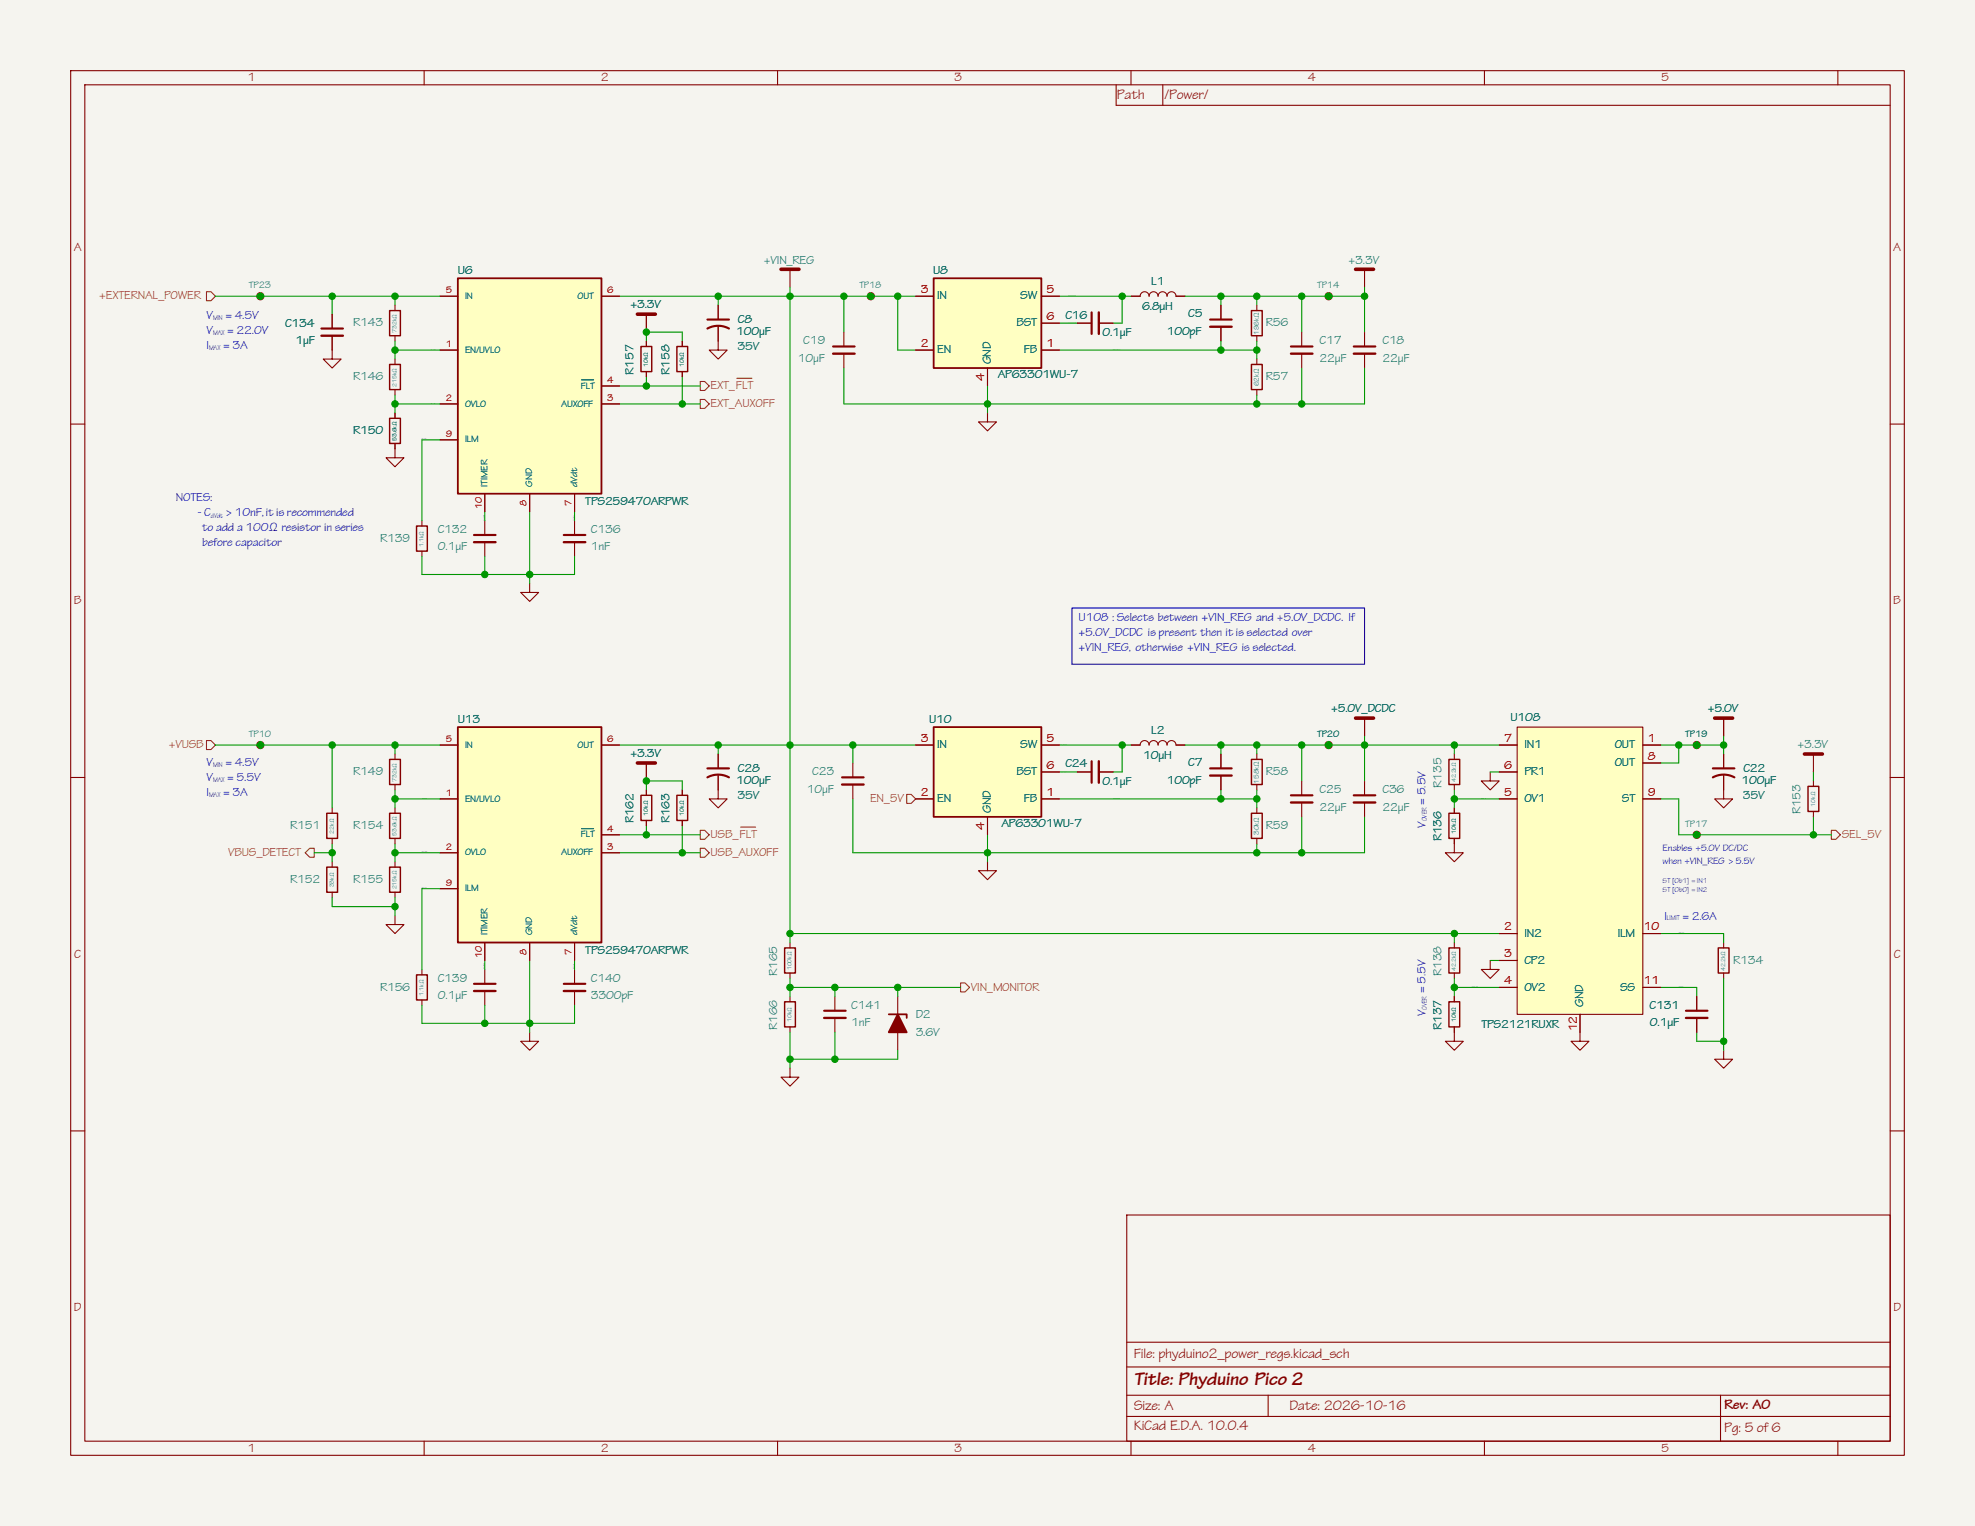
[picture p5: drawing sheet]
<svg xmlns="http://www.w3.org/2000/svg" width="279mm" height="216mm" viewBox="0 0 279 216" stroke-linecap="round" stroke-linejoin="round" font-family="sans-serif">
<path d="M0 0h279.4v215.9h-279.4z" fill="#f5f4ef" stroke="#f5f4ef" stroke-width=".14"/>
<g fill="none" stroke="#840000" stroke-width=".15">
<path d="M10 10h259.4v195.9h-259.4zM12 12h255.4v191.9h-255.4zM60 10v2M110 10v2M157.9 12v2.9h109.5M160 10v2M164.5 12v2.9M210 10v2M260 10v2M36.8 41.9h.1M47 47.5v3.3h-1.3l1.3 1.3 1.3-1.3h-1.3M47 44.5v2"/>
<path d="M55.9 43.2v.7M55.9 47.5v.8M55.9 50.8v.8M55.9 55.1v.8M91.4 44.5v2.5M91.4 48.3v.7M91.4 52.6v.7M96.5 48.3v.7M96.5 52.6v.7M101.6 46.2v3.3h-1.3l1.3 1.3 1.3-1.3h-1.3M101.6 43.2v2M119.4 47v2"/>
<path d="M119.4 50v2.1M177.8 43.2v.7M177.8 47.5v.8M188 41.9h.1M10 60h2M59.7 73.7v.7M59.7 78v.7M68.6 73.7v2M68.6 76.7v2M267.4 60h2M74.9 82.6v1.2h-1.2l1.2 1.3 1.3-1.3h-1.3M10 110h2"/>
<path d="M36.8 105.4h.1M188 105.4h.1M193 101.6v2.5M240 118.1h.1M240 105.4h.1M243.8 109.7v3.3h-1.2l1.2 1.3 1.3-1.3h-1.3M243.8 106.7v2M256.5 106.7v2.5M256.5 110.5v.8M256.5 114.8v.8M267.4 110h2M55.9 129.5v1.3h-1.3l1.3 1.3 1.2-1.3h-1.2"/>
<path d="M55.9 121.9v.8M55.9 126.2v.8M81.3 137.2v2M243.8 133.4v.7M243.8 137.7v.7M81.3 140.2v2M240 141v2M240 144v2.1M243.8 148.6v1.3h-1.2l1.2 1.2 1.3-1.2h-1.3M10 160h2M159.4 171.9h108v32h-108zM267.4 160h2"/>
<path d="M159.4 197.4h108M159.4 193.4h108M159.4 189.9h108M179.4 197.4v3M243.4 197.4v6.5M60 203.9v2M110 203.9v2M159.4 200.4h108M160 203.9v2M210 203.9v2M260 203.9v2"/>
<circle cx="36.8" cy="41.9" r=".51"/>
<circle cx="188" cy="41.9" r=".51"/>
<circle cx="36.8" cy="105.4" r=".51"/>
<circle cx="188" cy="105.4" r=".51"/>
<circle cx="240" cy="118.1" r=".51"/>
<circle cx="240" cy="105.4" r=".51"/>
</g>
<path d="M55.1 43.9h1.5v3.6h-1.5zM55.1 51.6h1.5v3.5h-1.5zM90.7 49h1.5v3.6h-1.5zM95.8 49h1.5v3.6h-1.5zM177 43.9h1.6v3.6h-1.6zM58.9 74.4h1.6v3.6h-1.6zM255.8 111.3h1.5v3.5h-1.5zM55.1 122.7h1.5v3.5h-1.5zM243.1 134.1h1.5v3.6h-1.5z" fill="none" stroke="#840000" stroke-width=".2"/>
<path d="M45.5 46.5h3M100.1 46.5a3.2 3.2 0 0 1 3 0M100.1 45.2h3M117.9 49h3M67.1 75.7h3M242.3 110a3.2 3.2 0 0 1 3.1 0M242.3 108.7h3.1M79.8 139.2h3M238.5 143h3.1" fill="none" stroke="#840000" stroke-width=".3"/>
<path d="M45.5 47.5h3M117.9 50h3M67.1 76.7h3M79.8 140.2h3M238.5 144h3.1" fill="none" stroke="#840000" stroke-width=".33"/>
<path d="M90.2 44.5h2.5M191.8 101.6h2.5M255.3 106.7h2.5" fill="none" stroke="#840000" stroke-width=".51"/>
<path d="M64.8 39.4h20.3v30.5h-20.3z" fill="#ffffc2"/>
<path d="M64.8 39.4h20.3v30.5h-20.3z" fill="none" stroke="#840000" stroke-width=".25"/>
<g fill="none" stroke="#840000" stroke-width=".15">
<path d="M62.2 49.5h2.6M62.2 57.2h2.6M62.2 41.9h2.6M85.1 57.2h2.5M85.1 54.6h2.5M85.1 41.9h2.5M139.7 58.4v1.3h-1.3l1.3 1.3 1.3-1.3h-1.3M62.2 62.2h2.6M68.6 69.9v2.5M74.9 69.9v2.5M81.3 69.9v2.5M101.6 109.7v3.3h-1.3l1.3 1.3 1.3-1.3h-1.3"/>
<path d="M101.6 106.7v2M120.6 108v2M120.6 111v2"/>
</g>
<path d="M82.3 53.7h1.7" fill="none" stroke="#006464" stroke-width=".15"/>
<path d="M100.1 110a3.2 3.2 0 0 1 3 0M100.1 108.7h3M119.1 110h3.1" fill="none" stroke="#840000" stroke-width=".3"/>
<path d="M119.1 111h3.1" fill="none" stroke="#840000" stroke-width=".33"/>
<path d="M132.1 39.4h15.2v12.7h-15.2z" fill="#ffffc2"/>
<path d="M132.1 39.4h15.2v12.7h-15.2z" fill="none" stroke="#840000" stroke-width=".25"/>
<g fill="none" stroke="#840000" stroke-width=".15">
<path d="M111.8 38.1v2.5M193 38.1v2.5M55.9 58.4v.8M129.5 49.5h2.6M129.5 41.9h2.6M139.7 52.1v2.5M147.3 49.5h2.6M147.3 41.9h2.6M147.3 45.7h2.6M152.4 45.7h2M155.4 45.7h2.1M160 41.9h1.3a.64 .64 0 0 1 .6-.6 .64 .64 0 0 1 .7 .6 .64 .64 0 0 1 .6-.6 .64 .64 0 0 1 .6 .6 .64 .64 0 0 1 .7-.6 .64 .64 0 0 1 .6 .6 .64 .64 0 0 1 .6-.6 .64 .64 0 0 1 .7 .6h1.2"/>
<path d="M172.7 43.2v2M172.7 46.2v2.1M193 47v2M193 50v2.1M55.9 62.7v.8M81.3 73.7v2M81.3 76.7v2M47 114.3v.8M47 118.6v.8M55.9 114.3v.8M55.9 118.6v.8M91.4 111.8v.7"/>
<path d="M91.4 116.1v.7M47 121.9v.8M47 126.2v.8M59.7 137.2v.7M68.6 137.2v2M111.8 133.4v.7M111.8 137.7v.7M59.7 141.5v.7M68.6 140.2v2M74.9 146.1v1.2h-1.2l1.2 1.3 1.3-1.3h-1.3M111.8 141v.7M111.8 145.3v.8"/>
<path d="M118.1 141v2M118.1 144v2.1"/>
</g>
<path d="M154.4 44.2v3M171.2 45.2h3M191.5 49h3.1M79.8 75.7h3M67.1 139.2h3M116.6 143h3" fill="none" stroke="#840000" stroke-width=".3"/>
<path d="M155.4 44.2v3M171.2 46.2h3M191.5 50h3.1M79.8 76.7h3M67.1 140.2h3M116.6 144h3" fill="none" stroke="#840000" stroke-width=".33"/>
<path d="M55.1 59.2h1.5v3.5h-1.5zM46.2 115.1h1.6v3.5h-1.6zM55.1 115.1h1.5v3.5h-1.5zM90.7 112.5h1.5v3.6h-1.5zM46.2 122.7h1.6v3.5h-1.6zM58.9 137.9h1.6v3.6h-1.6zM111 134.1h1.5v3.6h-1.5zM111 141.7h1.5v3.6h-1.5z" fill="none" stroke="#840000" stroke-width=".2"/>
<path d="M110.5 38.1h2.5M191.8 38.1h2.5" fill="none" stroke="#840000" stroke-width=".51"/>
<path d="M64.8 102.9h20.3v30.5h-20.3z" fill="#ffffc2"/>
<path d="M64.8 102.9h20.3v30.5h-20.3zM125.7 143.5h2.6v.5" fill="none" stroke="#840000" stroke-width=".25"/>
<g fill="none" stroke="#840000" stroke-width=".15">
<path d="M123.2 41.9h.1M177.8 50.8v.8M177.8 55.1v.8M184.1 47v2M184.1 50v2.1M55.9 63.5v1.3h-1.3l1.3 1.2 1.2-1.2h-1.2M55.9 106.7v.7M55.9 111v.8M62.2 113h2.6M62.2 105.4h2.6M85.1 118.1h2.5M85.1 105.4h2.5"/>
<path d="M91.4 108v2.5M96.5 111.8v.7M96.5 116.1v.7M160 105.4h1.3a.64 .64 0 0 1 .6-.6 .64 .64 0 0 1 .7 .6 .64 .64 0 0 1 .6-.6 .64 .64 0 0 1 .6 .6 .64 .64 0 0 1 .7-.6 .64 .64 0 0 1 .6 .6 .64 .64 0 0 1 .6-.6 .64 .64 0 0 1 .7 .6h1.2M205.7 106.7v.7M205.7 111v.8M210.8 109.2v1.3h-1.3l1.3 1.3 1.3-1.3h-1.3M62.2 120.7h2.6M62.2 125.7h2.6M68.6 133.4v2.5M74.9 133.4v2.5M81.3 133.4v2.5"/>
<path d="M85.1 120.7h2.5M111.8 151.1v1.3h-1.3l1.3 1.3 1.2-1.3h-1.2M127 141v7.6M205.7 145.3v2h-1.2l1.2 1.3 1.3-1.3h-1.3M205.7 141v.7"/>
<circle cx="123.2" cy="41.9" r=".51"/>
</g>
<path d="M82.3 117.2h1.7" fill="none" stroke="#006464" stroke-width=".15"/>
<path d="M177 51.6h1.6v3.5h-1.6zM55.1 107.4h1.5v3.6h-1.5zM95.8 112.5h1.5v3.6h-1.5zM205 107.4h1.5v3.6h-1.5zM205 141.7h1.5v3.6h-1.5z" fill="none" stroke="#840000" stroke-width=".2"/>
<path d="M90.2 108h2.5" fill="none" stroke="#840000" stroke-width=".51"/>
<path d="M182.6 49h3.1" fill="none" stroke="#840000" stroke-width=".3"/>
<path d="M182.6 50h3.1" fill="none" stroke="#840000" stroke-width=".33"/>
<path d="M127 143.5l1.3 2.6h-2.6z" fill="#840000" stroke="#840000" stroke-width=".25"/>
<path d="M214.6 102.9h17.8v40.6h-17.8z" fill="#ffffc2"/>
<g fill="none" stroke="#840000" stroke-width=".15">
<path d="M205.7 118.6v2.1h-1.2l1.2 1.2 1.3-1.2h-1.3M205.7 114.3v.8M212.1 105.4h2.5M212.1 113h2.5M212.1 109.2h2.5M214.6 102.9h17.8v40.6h-17.8zM232.4 105.4h2.5M232.4 113h2.5M232.4 108h2.5M205.7 133.4v.7M205.7 137.7v.7M210.8 135.9v1.3h-1.3l1.3 1.2 1.3-1.2h-1.3"/>
<path d="M212.1 132.1h2.5M212.1 135.9h2.5M212.1 139.7h2.5M232.4 132.1h2.5M232.4 139.7h2.5M223.5 143.5v3.8h-1.3l1.3 1.3 1.3-1.3h-1.3"/>
</g>
<path d="M205 115.1h1.5v3.5h-1.5zM205 134.1h1.5v3.6h-1.5z" fill="none" stroke="#840000" stroke-width=".2"/>
<path d="M132.1 102.9h15.2v12.7h-15.2z" fill="#ffffc2"/>
<path d="M132.1 102.9h15.2v12.7h-15.2z" fill="none" stroke="#840000" stroke-width=".25"/>
<g fill="none" stroke="#840000" stroke-width=".15">
<path d="M47 44.5v2M47 47.5v2M55.9 58.4v.8M62.2 49.5h2.6M62.2 57.2h2.6M62.2 41.9h2.6M85.1 57.2h2.5M85.1 54.6h2.5M85.1 41.9h2.5M91.4 44.5v2.5M91.4 48.3v.7M91.4 52.6v.7"/>
<path d="M96.5 48.3v.7M96.5 52.6v.7M101.6 43.2v2M101.6 46.2v2.1M129.5 49.5h2.6M129.5 41.9h2.6M139.7 52.1v2.5M147.3 49.5h2.6M147.3 41.9h2.6M147.3 45.7h2.6M152.4 45.7h2M155.4 45.7h2.1"/>
<path d="M160 41.9h1.3M166.4 41.9h1.2M172.7 43.2v2M172.7 46.2v2.1M55.9 62.7v.8M62.2 62.2h2.6M68.6 69.9v2.5M74.9 69.9v2.5M81.3 69.9v2.5M62.2 113h2.6M62.2 105.4h2.6M85.1 105.4h2.5"/>
<path d="M85.1 118.1h2.5M91.4 108v2.5M91.4 111.8v.7M91.4 116.1v.7M96.5 111.8v.7M96.5 116.1v.7M101.6 106.7v2M101.6 109.7v2.1M129.5 113h2.6M129.5 105.4h2.6M139.7 115.6v2.5M147.3 113h2.6"/>
<path d="M147.3 105.4h2.6M147.3 109.2h2.6M152.4 109.2h2M155.4 109.2h2.1M160 105.4h1.3M166.4 105.4h1.2M172.7 106.7v2M172.7 109.7v2.1M177.8 106.7v.7M177.8 111v.8M177.8 114.3v.8M177.8 118.6v.8"/>
<path d="M184.1 110.5v2M184.1 113.5v2.1M188 105.4h.1M193 101.6v2.5M193 110.5v2M193 113.5v2.1M205.7 114.3v.8M205.7 118.6v.8M212.1 113h2.5M212.1 105.4h2.5M212.1 109.2h2.5M232.4 113h2.5"/>
<path d="M232.4 105.4h2.5M232.4 108h2.5M240 105.4h.1M243.8 101.6v2.5M243.8 106.7v2M243.8 109.7v2.1M62.2 120.7h2.6M62.2 125.7h2.6M68.6 133.4v2.5M74.9 133.4v2.5M81.3 133.4v2.5M85.1 120.7h2.5"/>
<path d="M139.7 121.9v1.3h-1.3l1.3 1.3 1.3-1.3h-1.3M212.1 132.1h2.5M212.1 135.9h2.5M212.1 139.7h2.5M232.4 132.1h2.5M232.4 139.7h2.5M205.7 141v.7M205.7 145.3v.8M223.5 143.5v2.6M240 141v2M240 144v2.1"/>
</g>
<path d="M177 115.1h1.6v3.5h-1.6zM177 107.4h1.6v3.6h-1.6z" fill="none" stroke="#840000" stroke-width=".2"/>
<path d="M242.6 101.6h2.5" fill="none" stroke="#840000" stroke-width=".51"/>
<path d="M154.4 107.7v3M171.2 108.7h3M182.6 112.5h3.1M191.5 112.5h3.1" fill="none" stroke="#840000" stroke-width=".3"/>
<path d="M155.4 107.7v3M171.2 109.7h3M182.6 113.5h3.1M191.5 113.5h3.1" fill="none" stroke="#840000" stroke-width=".33"/>
<path d="M29.2 41.3h.6l.7 .6-.7 .6h-.6zM99.1 54h.6l.6 .6-.6 .6h-.6zM99.1 56.5h.6l.6 .7-.6 .6h-.6zM104.2 53.5h2.2M29.2 104.8h.6l.7 .6-.7 .6h-.6zM99.1 117.5h.6l.6 .6-.6 .6h-.6zM104.8 117h2.1M128.3 112.4h.6l.6 .6-.6 .7h-.6zM259.1 117.5h.6l.6 .6-.6 .6h-.6zM43.8 120h.6v1.3h-.6l-.6-.6zM99.1 120h.6l.6 .7-.6 .6h-.6zM135.9 139.1h.6l.7 .6-.7 .6h-.6z" fill="none" stroke="#725600" stroke-width=".15"/>
<g fill="none" stroke="#009600" stroke-width=".15">
<path d="M30.5 41.9h31.7M47 41.9v2.6M55.9 41.9v1.3M55.9 48.3v2.5M55.9 55.9v2.5M55.9 57.2h6.3M55.9 49.5h6.3M87.6 41.9h41.9M87.6 57.2h11.5M87.6 54.6h11.5M91.4 48.3v-1.3h5.1v1.3M91.4 53.3v1.3"/>
<path d="M96.5 53.3v3.9M101.6 41.9v1.3M111.8 40.6v92.8M119.4 52.1v5.1h73.6v-5.1M119.4 41.9v5.1M127 41.9v7.6h2.5M139.7 54.6v3.8M149.9 41.9h10.1M149.9 49.5h27.9M149.9 45.7h2.5M158.7 41.9v3.8h-1.2M167.6 41.9h25.4"/>
<path d="M172.7 41.9v1.3M172.7 48.3v1.2M177.8 41.9v1.3M177.8 48.3v2.5M177.8 55.9v1.3M184.1 41.9v5.1M184.1 52.1v5.1M193 40.6v6.4M59.7 78.7v2.6h21.6v-2.6M62.2 62.2h-2.5v11.5M68.6 72.4v1.3M68.6 78.7v2.6"/>
<path d="M74.9 72.4v10.2M81.3 72.4v1.3M30.5 105.4h31.7M47 105.4v8.9M47 119.4v2.5M55.9 113h6.3M55.9 105.4v1.3M55.9 111.8v2.5M55.9 119.4v2.5M87.6 105.4h41.9M87.6 118.1h11.5M91.4 111.8v-1.3h5.1v1.3"/>
<path d="M91.4 116.8v1.3M96.5 116.8v3.9M101.6 105.4v1.3M120.6 113v7.7h72.4v-5.1M120.6 105.4v2.6M139.7 118.1v3.8M149.9 113h27.9M149.9 105.4h10.1M149.9 109.2h2.5M158.7 105.4v3.8h-1.2M167.6 105.4h44.5M172.7 105.4v1.3"/>
<path d="M172.7 111.8v1.2M177.8 105.4v1.3M177.8 111.8v2.5M177.8 119.4v1.3M184.1 105.4v5.1M184.1 115.6v5.1M193 104.1v6.4M205.7 113h6.4M205.7 105.4v1.3M205.7 111.8v2.5M210.8 109.2h1.3M234.9 113h2.6v5.1h21.6"/>
<path d="M234.9 105.4h8.9M237.5 105.4v2.6h-2.6M243.8 104.1v2.6M256.5 109.2v1.3M256.5 115.6v2.5M44.4 120.7h2.6M47 127v1.3h8.9M55.9 127v2.5M55.9 120.7h6.3M62.2 125.7h-2.5v11.5M68.6 135.9v1.3M74.9 135.9v10.2"/>
<path d="M81.3 135.9v1.3M87.6 120.7h11.5M111.8 139.7h24.1M111.8 138.4v2.6M111.8 132.1h100.3M118.1 139.7v1.3M127 139.7v1.3M205.7 139.7h6.4M205.7 132.1v1.3M205.7 138.4v2.6M210.8 135.9h1.3M234.9 139.7h5.1v1.3"/>
<path d="M234.9 132.1h8.9v1.3M243.8 138.4v10.2M59.7 142.2v2.6h21.6v-2.6M68.6 142.2v2.6M111.8 146.1v5M118.1 146.1v3.8M127 148.6v1.3h-15.2M240 146.1v1.2h3.8"/>
</g>
<path d="M151.6 86h41.4v8h-41.4z" fill="none" stroke="#0000c2" stroke-width=".15"/>
<path d="M82.3 53.7h1.7M82.3 117.2h1.7" fill="none" stroke="#006464" stroke-width=".15"/>
<g fill="#009600" stroke="#009600" stroke-width=".14">
<circle cx="36.8" cy="105.4" r=".46"/>
<circle cx="68.6" cy="81.3" r=".46"/>
<circle cx="74.9" cy="81.3" r=".46"/>
<circle cx="74.9" cy="144.8" r=".46"/>
<circle cx="55.9" cy="128.3" r=".46"/>
<circle cx="68.6" cy="144.8" r=".46"/>
<circle cx="91.4" cy="118.1" r=".46"/>
<circle cx="123.2" cy="41.9" r=".46"/>
<circle cx="127" cy="41.9" r=".46"/>
<circle cx="96.5" cy="57.2" r=".46"/>
<circle cx="91.4" cy="47" r=".46"/>
<circle cx="101.6" cy="41.9" r=".46"/>
<circle cx="111.8" cy="41.9" r=".46"/>
<circle cx="55.9" cy="113" r=".46"/>
<circle cx="47" cy="120.7" r=".46"/>
<circle cx="55.9" cy="120.7" r=".46"/>
<circle cx="55.9" cy="105.4" r=".46"/>
<circle cx="47" cy="105.4" r=".46"/>
<circle cx="55.9" cy="57.2" r=".46"/>
<circle cx="55.9" cy="49.5" r=".46"/>
<circle cx="55.9" cy="41.9" r=".46"/>
<circle cx="47" cy="41.9" r=".46"/>
<circle cx="36.8" cy="41.9" r=".46"/>
<circle cx="91.4" cy="54.6" r=".46"/>
<circle cx="184.1" cy="57.2" r=".46"/>
<circle cx="177.8" cy="105.4" r=".46"/>
<circle cx="184.1" cy="105.4" r=".46"/>
<circle cx="177.8" cy="41.9" r=".46"/>
<circle cx="184.1" cy="41.9" r=".46"/>
<circle cx="188" cy="41.9" r=".46"/>
<circle cx="193" cy="41.9" r=".46"/>
<circle cx="172.7" cy="105.4" r=".46"/>
<circle cx="101.6" cy="105.4" r=".46"/>
<circle cx="96.5" cy="120.7" r=".46"/>
<circle cx="91.4" cy="110.5" r=".46"/>
<circle cx="118.1" cy="139.7" r=".46"/>
<circle cx="127" cy="139.7" r=".46"/>
<circle cx="111.8" cy="139.7" r=".46"/>
<circle cx="111.8" cy="149.9" r=".46"/>
<circle cx="118.1" cy="149.9" r=".46"/>
<circle cx="205.7" cy="139.7" r=".46"/>
<circle cx="205.7" cy="105.4" r=".46"/>
<circle cx="205.7" cy="132.1" r=".46"/>
<circle cx="205.7" cy="113" r=".46"/>
<circle cx="120.6" cy="105.4" r=".46"/>
<circle cx="158.7" cy="105.4" r=".46"/>
<circle cx="111.8" cy="132.1" r=".46"/>
<circle cx="111.8" cy="105.4" r=".46"/>
<circle cx="139.7" cy="120.7" r=".46"/>
<circle cx="188" cy="105.4" r=".46"/>
<circle cx="193" cy="105.4" r=".46"/>
<circle cx="177.8" cy="120.7" r=".46"/>
<circle cx="184.1" cy="120.7" r=".46"/>
<circle cx="177.8" cy="113" r=".46"/>
<circle cx="172.7" cy="113" r=".46"/>
<circle cx="240" cy="118.1" r=".46"/>
<circle cx="237.5" cy="105.4" r=".46"/>
<circle cx="240" cy="105.4" r=".46"/>
<circle cx="243.8" cy="105.4" r=".46"/>
<circle cx="256.5" cy="118.1" r=".46"/>
<circle cx="243.8" cy="147.3" r=".46"/>
<circle cx="177.8" cy="49.5" r=".46"/>
<circle cx="177.8" cy="57.2" r=".46"/>
<circle cx="139.7" cy="57.2" r=".46"/>
<circle cx="172.7" cy="41.9" r=".46"/>
<circle cx="158.7" cy="41.9" r=".46"/>
<circle cx="119.4" cy="41.9" r=".46"/>
<circle cx="172.7" cy="49.5" r=".46"/>
</g>
<text font-size="2.8" fill="#840000" x="160.4" y="195.9">Title: Phyduino Pico 2</text>
<g font-size="2.1" fill="#840000">
<text x="158" y="14">Path</text>
<text x="164.7" y="13.9">/Power/</text>
<text x="160.4" y="192.1">File: phyduino2_power_regs.kicad_sch</text>
<text x="160.4" y="202.3">KiCad E.D.A. 10.0.4</text>
<text x="160.4" y="199.5">Size: A</text>
<text x="182.4" y="199.5">Date: 2026-10-16</text>
<text x="243.9" y="199.3">Rev: A0</text>
<text x="243.9" y="202.6">Pg: 5 of 6</text>
</g>
<g font-size="1.8" fill="#840000">
<text x="35" y="11.5">1</text>
<text x="85" y="11.5">2</text>
<text x="135" y="11.5">3</text>
<text x="185" y="11.5">4</text>
<text x="235" y="11.5">5</text>
<text x="10.4" y="35.5">A</text>
<text x="267.8" y="35.5">A</text>
<text x="10.4" y="85.5">B</text>
<text x="267.8" y="85.5">B</text>
<text x="10.5" y="135.5">C</text>
<text x="267.9" y="135.5">C</text>
<text x="10.5" y="185.5">D</text>
<text x="267.9" y="185.5">D</text>
<text x="35" y="205.4">1</text>
<text x="85" y="205.4">2</text>
<text x="135" y="205.4">3</text>
<text x="185" y="205.4">4</text>
<text x="235" y="205.4">5</text>
</g>
<g font-size="1.8" fill="#006464">
<text x="64.8" y="38.7">U6</text>
<text x="108.1" y="37.3">+VIN_REG</text>
<text x="132" y="38.8">U8</text>
<text x="162.9" y="40.3">L1</text>
<text x="190.8" y="37.3">+3.3V</text>
<text x="40.3" y="46.3">C134</text>
<text x="50" y="46.2">R143</text>
<text x="89.2" y="43.6">+3.3V</text>
<text x="104.1" y="47.4">100µF</text>
<text x="104.4" y="45.7">C8</text>
<text x="132.6" y="42.4">IN</text>
<text x="143.8" y="46.2">BST</text>
<text x="144.3" y="42.4">SW</text>
<text x="150.7" y="45.1">C16</text>
<text x="156" y="47.5">0.1µF</text>
<text x="161.6" y="43.9">6.8µH</text>
<text x="165.1" y="47.5">100pF</text>
<text x="168.1" y="44.9">C5</text>
<text x="179.1" y="46.2">R56</text>
<text x="41.8" y="48.6">1µF</text>
<text x="50" y="53.8">R146</text>
<text x="89.6" y="53" transform="rotate(-90 89.6 53)">R157</text>
<text x="94.7" y="53" transform="rotate(-90 94.7 53)">R158</text>
<text x="112.9" y="51.3">10µF</text>
<text x="113.6" y="48.7">C19</text>
<text x="132.6" y="50">EN</text>
<text x="140.2" y="51.6" transform="rotate(-90 140.2 51.6)">GND</text>
<text x="141.2" y="53.5">AP63301WU-7</text>
<text x="144.8" y="50">FB</text>
<text x="179.1" y="53.8">R57</text>
<text x="186.7" y="48.7">C17</text>
<text x="186.7" y="51.3">22µF</text>
<text x="195.6" y="48.7">C18</text>
<text x="195.6" y="51.3">22µF</text>
<text x="50" y="61.4">R150</text>
<text x="82.8" y="71.4">TPS259470ARPWR</text>
<text x="53.8" y="76.7">R139</text>
<text x="61.9" y="75.5">C132</text>
<text x="62" y="77.9">0.1µF</text>
<text x="83.6" y="75.5">C136</text>
<text x="83.6" y="77.9">1nF</text>
<text x="188.3" y="100.8">+5.0V_DCDC</text>
<text x="241.6" y="100.8">+5.0V</text>
<text x="64.8" y="102.2">U13</text>
<text x="89.2" y="107.1">+3.3V</text>
<text x="131.4" y="102.3">U10</text>
<text x="132.6" y="105.9">IN</text>
<text x="144.3" y="105.9">SW</text>
<text x="161.7" y="107.4">10µH</text>
<text x="162.9" y="103.8">L2</text>
<text x="213.7" y="102.1">U108</text>
<text x="215.6" y="105.9">IN1</text>
<text x="228.4" y="105.9">OUT</text>
<text x="254.3" y="105.9">+3.3V</text>
<text x="50" y="109.7">R149</text>
<text x="104.1" y="110.9">100µF</text>
<text x="104.4" y="109.2">C28</text>
<text x="114.1" y="112.2">10µF</text>
<text x="114.9" y="109.7">C23</text>
<text x="132.6" y="113.5">EN</text>
<text x="143.8" y="109.7">BST</text>
<text x="144.8" y="113.5">FB</text>
<text x="150.7" y="108.6">C24</text>
<text x="156" y="111">0.1µF</text>
<text x="165.1" y="111">100pF</text>
<text x="168.1" y="108.4">C7</text>
<text x="179.1" y="109.7">R58</text>
<text x="186.7" y="112.2">C25</text>
<text x="195.6" y="112.2">C36</text>
<text x="203.9" y="111.4" transform="rotate(-90 203.9 111.4)">R135</text>
<text x="215.6" y="113.5">OV1</text>
<text x="215.6" y="109.7">PR1</text>
<text x="228.4" y="108.4">OUT</text>
<text x="229.5" y="113.5">ST</text>
<text x="246.4" y="110.9">100µF</text>
<text x="246.6" y="109.2">C22</text>
<text x="41.1" y="117.3">R151</text>
<text x="50" y="117.3">R154</text>
<text x="89.6" y="116.5" transform="rotate(-90 89.6 116.5)">R162</text>
<text x="94.7" y="116.5" transform="rotate(-90 94.7 116.5)">R163</text>
<text x="140.2" y="115.1" transform="rotate(-90 140.2 115.1)">GND</text>
<text x="141.7" y="117">AP63301WU-7</text>
<text x="179.1" y="117.3">R59</text>
<text x="186.7" y="114.8">22µF</text>
<text x="195.6" y="114.8">22µF</text>
<text x="203.9" y="119" transform="rotate(-90 203.9 119)">R136</text>
<text x="254.7" y="115.2" transform="rotate(-90 254.7 115.2)">R153</text>
<text x="41.1" y="124.9">R152</text>
<text x="50" y="124.9">R155</text>
<text x="82.8" y="134.9">TPS259470ARPWR</text>
<text x="215.6" y="132.5">IN2</text>
<text x="215.6" y="136.3">CP2</text>
<text x="228.9" y="132.5">ILM</text>
<text x="245.2" y="136.3">R134</text>
<text x="53.8" y="140.2">R156</text>
<text x="61.9" y="139">C139</text>
<text x="62" y="141.4">0.1µF</text>
<text x="83.6" y="139">C140</text>
<text x="83.6" y="141.4">3300pF</text>
<text x="109.9" y="138.1" transform="rotate(-90 109.9 138.1)">R165</text>
<text x="120.4" y="142.8">C141</text>
<text x="129.5" y="144">D2</text>
<text x="203.9" y="138.1" transform="rotate(-90 203.9 138.1)">R138</text>
<text x="215.6" y="140.2">OV2</text>
<text x="224" y="142.5" transform="rotate(-90 224 142.5)">GND</text>
<text x="229.2" y="140.2">SS</text>
<text x="233.4" y="142.8">C131</text>
<text x="109.9" y="145.7" transform="rotate(-90 109.9 145.7)">R166</text>
<text x="120.4" y="145.2">1nF</text>
<text x="129.5" y="146.5">3.6V</text>
<text x="203.9" y="145.7" transform="rotate(-90 203.9 145.7)">R137</text>
<text x="209.6" y="145.5">TPS2121RUXR</text>
<text x="233.4" y="145.2">0.1µF</text>
</g>
<g font-size="1.8" fill="#a90000">
<text x="130.2" y="41.4">3</text>
<text x="148" y="41.4">5</text>
<text x="148" y="45.3">6</text>
<text x="130.2" y="49.1">2</text>
<text x="139.2" y="53.9" transform="rotate(-90 139.2 53.9)">4</text>
<text x="148" y="49.1">1</text>
<text x="130.2" y="104.9">3</text>
<text x="148" y="104.9">5</text>
<text x="212.8" y="104.9">7</text>
<text x="233.1" y="104.9">1</text>
<text x="233.1" y="107.5">8</text>
<text x="130.2" y="112.6">2</text>
<text x="148" y="112.6">1</text>
<text x="148" y="108.8">6</text>
<text x="212.8" y="112.6">5</text>
<text x="212.8" y="108.8">6</text>
<text x="233.1" y="112.6">9</text>
<text x="139.2" y="117.4" transform="rotate(-90 139.2 117.4)">4</text>
<text x="212.8" y="131.6">2</text>
<text x="232.6" y="131.6">10</text>
<text x="212.8" y="135.4">3</text>
<text x="212.8" y="139.2">4</text>
<text x="232.6" y="139.2">11</text>
<text x="223.1" y="145.9" transform="rotate(-90 223.1 145.9)">12</text>
</g>
<g font-size="1.8" fill="#725600">
<text x="14" y="42.4">+EXTERNAL_POWER</text>
<text x="100.5" y="55.1">EXT_FLT</text>
<text x="100.5" y="57.6">EXT_AUXOFF</text>
<text x="23.9" y="105.9">+VUSB</text>
<text x="123.1" y="113.5">EN_5V</text>
<text x="100.5" y="118.6">USB_FLT</text>
<text x="260.5" y="118.6">SEL_5V</text>
<text x="32.3" y="121.1">VBUS_DETECT</text>
<text x="100.5" y="121.1">USB_AUXOFF</text>
<text x="137.4" y="140.2">VIN_MONITOR</text>
</g>
<g font-size="1.8" fill="#0000c2">
<text x="29.2" y="45.1">V</text>
<text x="29.2" y="47.2">V</text>
<text x="31.9" y="45.1">= 4.5V</text>
<text x="32.2" y="47.2">= 22.0V</text>
<text x="29.2" y="49.4">I</text>
<text x="31.6" y="49.4">= 3A</text>
<text x="24.9" y="70.8">NOTES:</text>
<text x="27.9" y="73">- C</text>
<text x="28.6" y="75.1">to add a 100Ω resistor in series</text>
<text x="28.6" y="77.2">before capacitor</text>
<text x="31.9" y="73">&gt; 10nF,it is recommended</text>
<text x="152.6" y="87.9">U108 : Selects between +VIN_REG and +5.0V_DCDC. If</text>
<text x="152.6" y="90">+5.0V_DCDC is present then it is selected over</text>
<text x="152.6" y="92.2">+VIN_REG, otherwise +VIN_REG is selected.</text>
<text x="29.2" y="108.4">V</text>
<text x="29.2" y="110.5">V</text>
<text x="29.2" y="112.6">I</text>
<text x="31.6" y="112.6">= 3A</text>
<text x="31.9" y="108.4">= 4.5V</text>
<text x="32.2" y="110.5">= 5.5V</text>
<text x="201.7" y="113.8" transform="rotate(-90 201.7 113.8)">= 5.5V</text>
<text x="201.7" y="117.1" transform="rotate(-90 201.7 117.1)">V</text>
<text x="235.5" y="130.1">I</text>
<text x="238" y="130.1">= 2.6A</text>
<text x="201.7" y="143.8" transform="rotate(-90 201.7 143.8)">V</text>
<text x="201.7" y="140.5" transform="rotate(-90 201.7 140.5)">= 5.5V</text>
</g>
<g font-size="1.8" fill="#008484">
<text x="104.3" y="49.5">35V</text>
<text x="104.3" y="113">35V</text>
<text x="246.6" y="113">35V</text>
</g>
<g font-size="1.4" fill="#006464">
<text x="35.2" y="40.8">TP23</text>
<text x="121.6" y="40.8">TP18</text>
<text x="186.3" y="40.8">TP14</text>
<text x="65.8" y="42.3">IN</text>
<text x="81.7" y="42.3">OUT</text>
<text x="65.8" y="49.9">EN/UVLO</text>
<text x="65.8" y="57.5">OVLO</text>
<text x="79.4" y="57.5">AUXOFF</text>
<text x="82.2" y="55">FLT</text>
<text x="65.8" y="62.6">ILM</text>
<text x="68.9" y="68.8" transform="rotate(-90 68.9 68.8)">ITIMER</text>
<text x="75.3" y="68.8" transform="rotate(-90 75.3 68.8)">GND</text>
<text x="81.6" y="68.8" transform="rotate(-90 81.6 68.8)">dVdt</text>
<text x="35.2" y="104.3">TP10</text>
<text x="65.8" y="105.8">IN</text>
<text x="81.7" y="105.8">OUT</text>
<text x="186.3" y="104.3">TP20</text>
<text x="238.4" y="104.3">TP19</text>
<text x="65.8" y="113.4">EN/UVLO</text>
<text x="82.2" y="118.5">FLT</text>
<text x="238.4" y="117">TP17</text>
<text x="65.8" y="121">OVLO</text>
<text x="79.4" y="121">AUXOFF</text>
<text x="65.8" y="126.1">ILM</text>
<text x="68.9" y="132.3" transform="rotate(-90 68.9 132.3)">ITIMER</text>
<text x="75.3" y="132.3" transform="rotate(-90 75.3 132.3)">GND</text>
<text x="81.6" y="132.3" transform="rotate(-90 81.6 132.3)">dVdt</text>
</g>
<g font-size="1.4" fill="#a90000">
<text x="63.1" y="41.5">5</text>
<text x="85.9" y="41.5">6</text>
<text x="63.1" y="49.1">1</text>
<text x="63.1" y="56.7">2</text>
<text x="85.9" y="56.7">3</text>
<text x="85.9" y="54.2">4</text>
<text x="63.1" y="61.8">9</text>
<text x="74.5" y="71.6" transform="rotate(-90 74.5 71.6)">8</text>
<text x="80.9" y="71.6" transform="rotate(-90 80.9 71.6)">7</text>
<text x="68.2" y="72" transform="rotate(-90 68.2 72)">10</text>
<text x="63.1" y="105">5</text>
<text x="85.9" y="105">6</text>
<text x="63.1" y="112.6">1</text>
<text x="85.9" y="117.7">4</text>
<text x="63.1" y="120.2">2</text>
<text x="63.1" y="125.3">9</text>
<text x="85.9" y="120.2">3</text>
<text x="68.2" y="135.5" transform="rotate(-90 68.2 135.5)">10</text>
<text x="74.5" y="135.1" transform="rotate(-90 74.5 135.1)">8</text>
<text x="80.9" y="135.1" transform="rotate(-90 80.9 135.1)">7</text>
</g>
<g font-size="1.4" fill="#0000c2">
<text x="235.2" y="120.5">Enables +5.0V DC/DC</text>
<text x="235.2" y="122.2">when +VIN_REG &gt; 5.5V</text>
</g>
<g font-size="1.1" fill="#0000c2">
<text x="30.2" y="45.3">MIN</text>
<text x="30.2" y="47.4">MAX</text>
<text x="29.6" y="49.6">MAX</text>
<text x="29.8" y="73.3">dVdt</text>
<text x="29.6" y="112.8">MAX</text>
<text x="30.2" y="108.5">MIN</text>
<text x="30.2" y="110.7">MAX</text>
<text x="201.8" y="116.2" transform="rotate(-90 201.8 116.2)">OVER</text>
<text x="235.2" y="124.9">ST [0b1] = IN1</text>
<text x="235.2" y="126.1">ST [0b0] = IN2</text>
<text x="235.8" y="130.2">LIMIT</text>
<text x="201.8" y="142.9" transform="rotate(-90 201.8 142.9)">OVER</text>
</g>
<g font-size="1.1" fill="#006464">
<text x="178.1" y="47.4" transform="rotate(-90 178.1 47.4)">196kΩ</text>
<text x="178.1" y="54.6" transform="rotate(-90 178.1 54.6)">62kΩ</text>
<text x="178.1" y="110.9" transform="rotate(-90 178.1 110.9)">158kΩ</text>
<text x="178.1" y="118.1" transform="rotate(-90 178.1 118.1)">30kΩ</text>
</g>
<g font-size=".9" fill="#006464">
<text x="56.1" y="47.1" transform="rotate(-90 56.1 47.1)">732kΩ</text>
<text x="91.7" y="51.9" transform="rotate(-90 91.7 51.9)">10kΩ</text>
<text x="96.7" y="51.9" transform="rotate(-90 96.7 51.9)">10kΩ</text>
<text x="56.1" y="54.7" transform="rotate(-90 56.1 54.7)">215kΩ</text>
<text x="56.1" y="62.4" transform="rotate(-90 56.1 62.4)">53.6kΩ</text>
<text x="59.9" y="77.4" transform="rotate(-90 59.9 77.4)">1.1kΩ</text>
<text x="56.1" y="110.6" transform="rotate(-90 56.1 110.6)">732kΩ</text>
<text x="206" y="110.7" transform="rotate(-90 206 110.7)">42.2kΩ</text>
<text x="47.2" y="117.9" transform="rotate(-90 47.2 117.9)">22kΩ</text>
<text x="56.1" y="118.3" transform="rotate(-90 56.1 118.3)">53.6kΩ</text>
<text x="91.7" y="115.4" transform="rotate(-90 91.7 115.4)">10kΩ</text>
<text x="96.7" y="115.4" transform="rotate(-90 96.7 115.4)">10kΩ</text>
<text x="206" y="117.9" transform="rotate(-90 206 117.9)">10kΩ</text>
<text x="256.8" y="114.1" transform="rotate(-90 256.8 114.1)">10kΩ</text>
<text x="47.2" y="125.5" transform="rotate(-90 47.2 125.5)">33kΩ</text>
<text x="56.1" y="125.8" transform="rotate(-90 56.1 125.8)">215kΩ</text>
<text x="112" y="137.3" transform="rotate(-90 112 137.3)">100kΩ</text>
<text x="206" y="137.3" transform="rotate(-90 206 137.3)">42.2kΩ</text>
<text x="244.1" y="137.3" transform="rotate(-90 244.1 137.3)">42.2kΩ</text>
<text x="59.9" y="140.9" transform="rotate(-90 59.9 140.9)">1.1kΩ</text>
<text x="112" y="144.6" transform="rotate(-90 112 144.6)">10kΩ</text>
<text x="206" y="144.6" transform="rotate(-90 206 144.6)">10kΩ</text>
</g>
</svg>
